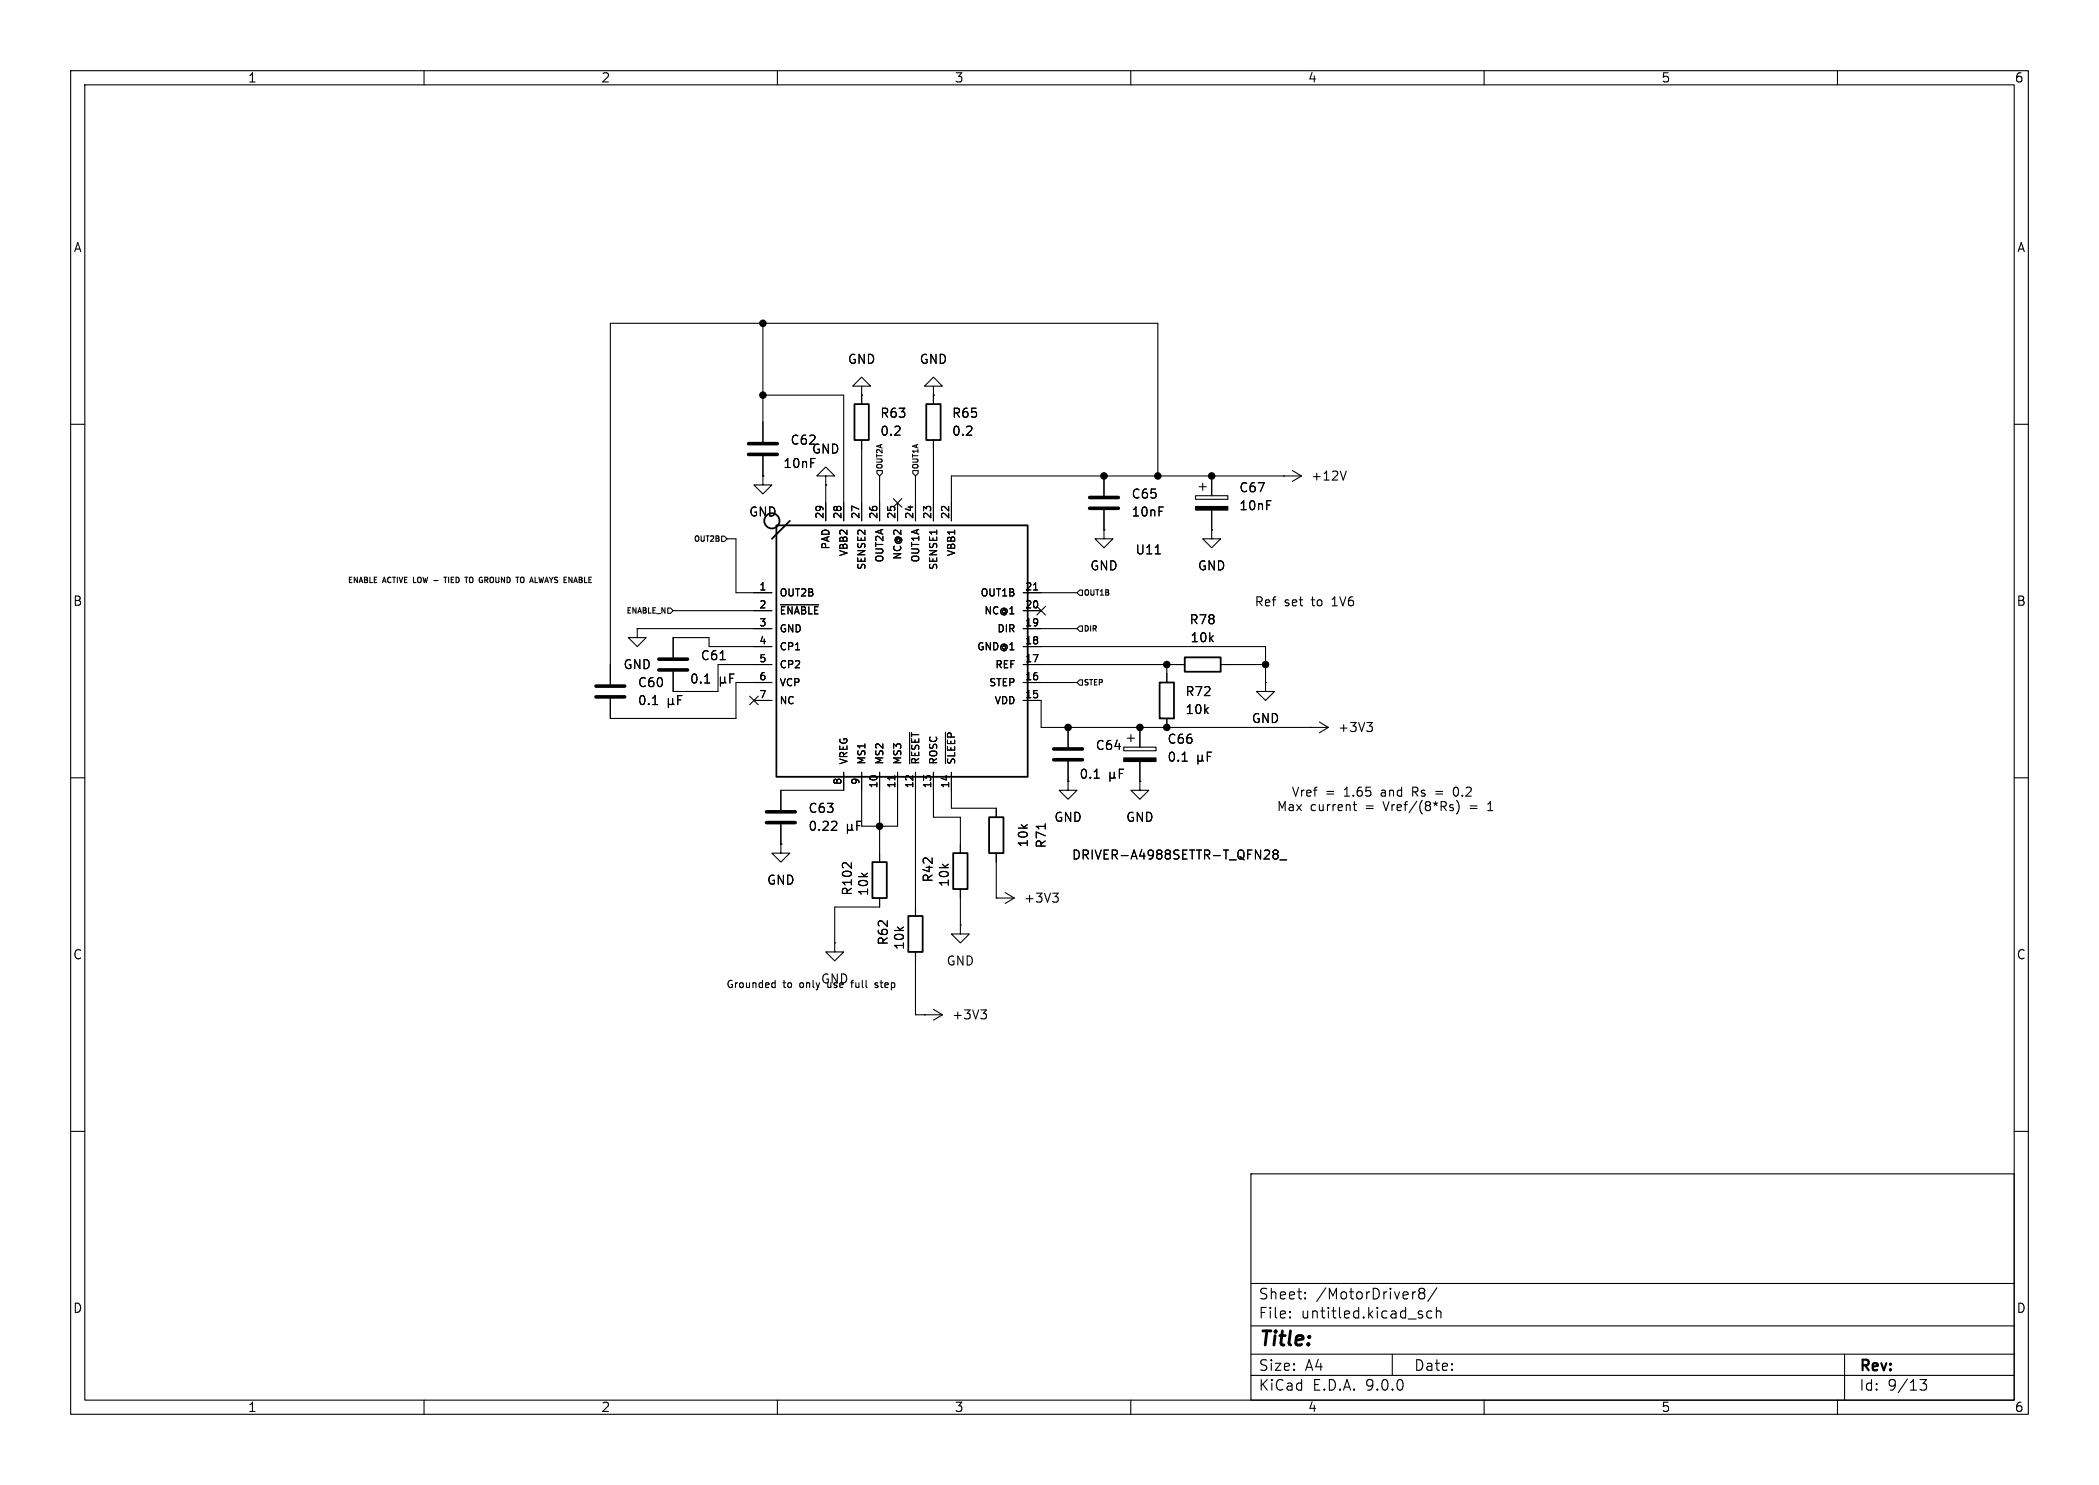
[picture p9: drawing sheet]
<svg xmlns="http://www.w3.org/2000/svg" width="297mm" height="210mm" viewBox="0 0 297 210" stroke-linecap="round" stroke-linejoin="round" font-family="sans-serif">
<g fill="none" stroke="#000" stroke-width=".15">
<path d="M10 10h277v190h-277zM12 12h273v186h-273zM60 10v2M110 10v2M160 10v2M210 10v2M260 10v2M107.9 55.9h11.5v17.8M107.9 45.7v16.8M121.9 54.6h1.3l-1.3-1.3-1.3 1.3h1.3v1.3M121.9 55.9h.1M121.9 55.9v1.3"/>
<path d="M132.1 54.6h1.2l-1.2-1.3-1.3 1.3h1.3v1.3M132.1 55.9h.1M132.1 55.9v1.3M10 60h2M102.1 75.8h.4l.4 .4-.4 .4h-.4zM102.9 76.2h1.2v7.6h5.1M107.9 67.3v1.3h1.3l-1.3 1.3-1.2-1.3h1.2M107.9 67.3h.1M107.9 64.5v2.8M116.8 67.3h1.3l-1.3-1.3-1.2 1.3h1.2v1.3M116.8 68.6h.1M116.8 68.6v5.1"/>
<path d="M121.9 62.2v11.5M124.1 66.5h.7v.4l-.3 .4-.4-.4zM124.5 67.3v6.4M126.4 70.5l1.2 1.2M127 71.1v2.6M127.6 70.5l-1.2 1.2M129.2 66.5h.7v.4l-.4 .4-.3-.4zM129.5 67.3v6.4M132.1 62.2v11.5M156.2 74.9v1.3h1.3l-1.3 1.3-1.3-1.3h1.3M156.2 74.9h.1M156.2 67.3v2.8"/>
<path d="M156.2 72.1v2.8M163.5 78.3h.7M163.8 67.3v-21.6h-77.4v51.1M169.2 70.1h4.5v.5h-4.5zM169.7 68.8h1M170.2 68.3v1M171.4 74.9v1.3h1.3l-1.3 1.3-1.2-1.3h1.2M171.4 74.9h.1M171.4 67.3v2.8M171.4 72.1v2.8M181.6 67.3h.1M182.9 66.5l1.2 .8"/>
<path d="M184.1 67.3l-1.2 .8M184.1 67.3h-49.5v6.4M190.5 66.6l-.4 1.3M285 60h2M61.4 82.1h.6M62.8 81.6h.4M63 81.6v.8M66.5 82.3l.2 .1M66.7 81.6l-.2 .1M68.6 81.6h.3l.1 .2M68.8 82l.2 .4M69 81.9l-.1 .1h-.3"/>
<path d="M76.9 81.6l-.2 .8-.1-.6M90.2 88.9v1.3h1.2l-1.2 1.2-1.3-1.2h1.3M90.2 88.9h.1M90.2 88.9h19M92.3 99.6h.8M94.5 86h.4l.3 .4-.3 .3h-.4zM94.6 99.5l.2 .1h.2l.2-.1M94.6 98.8v1.3M95.2 99.5l.2 .1M95.2 98.8v.7M95.2 86.4h14M95.9 99h.4"/>
<path d="M96.5 98.4h-.6v1.2M99.7 96.6h.7M101.9 93.3h.7M101.9 96.4l.2 .2h.3l.1-.2M101.9 95.7v1.3M102.5 96.4l.2 .2M102.5 95.7v.7M103.3 95.9h.4M103.9 95.3h-.6v1.3M106.1 98.5l1.2 1.2M106.7 99.1h2.5M107.3 98.5l-1.2 1.2"/>
<path d="M109.2 94h-7.6v3.8h-6.4v-2.8M109.2 96.5h-5.1v5.1h-17.7v-2.8M109.2 91.4h-8.9v-1.2h-5.1v2.8M110.4 85.5h5.4M144.8 94h22.8M144.8 99.1h2.5v3.8h40.7M144.8 83.8h7.6M144.8 86.4h2.5M144.8 88.9h7.6M144.8 91.4h34.3v5.1M144.8 96.5h7.6M146.2 83.4h.6"/>
<path d="M146.7 85.8l1.2 1.2M147.9 85.8l-1.2 1.2M152.8 83.4h.4v.8h-.4l-.4-.4zM152.8 88.5h.4v.8h-.4l-.4-.4zM152.8 96.1h.4v.8h-.4l-.4-.4zM165.1 94v2.5M172.7 94h6.4M179.1 96.5v1.3h1.2l-1.2 1.3-1.3-1.3h1.3M179.1 96.5h.1M10 110h2M110.5 119.4v1.3h1.3l-1.3 1.2-1.3-1.2h1.3M110.5 119.4h.1"/>
<path d="M110.5 116.6v2.8M118.3 116.2l.1 .2-.1 .3-.7 .7h.8M119.4 109.2v2.6h-8.9v2.8M119.9 117.2l.2 .2h.2l.2-.2M119.9 116.6v1.2M120.5 117.2l.2 .2M120.5 116.6v.6M121.2 116.8h.5M121.8 116.1h-.6v1.3M121.9 109.2v7.6h5.1v-7.6M124.5 109.2v12.7M126.6 109.7v.6"/>
<path d="M128.7 103.6v4.4M129.5 109.2v20.3M132.1 109.2v6.4h3.8v5.1M133.8 103.6v4.4M134.6 109.2v5.1h6.4v1.3M147.9 116.5v.7M151.1 110.5v1.3h1.3l-1.3 1.2-1.2-1.2h1.2M151.1 110.5h.1M151.1 102.9v2.8M151.1 107.7v2.8M154.8 110.1h.7M157.1 109.9l.1 .2h.3l.2-.2"/>
<path d="M157.1 109.2v1.3M157.7 109.9l.1 .2M157.7 109.2v.7M158.4 109.4h.4M159 108.8h-.6v1.3M159 105.7h4.6v.5h-4.6zM159.5 104.4h1M160 103.9v1M161.3 110.5v1.3h1.3l-1.3 1.2-1.3-1.2h1.3M161.3 110.5h.1M161.3 102.9v2.8M161.3 107.7v2.8"/>
<path d="M165.1 101.6v1.3M167.3 107.6h.7M169.5 107.5l.2 .1h.2l.2-.1M169.5 106.8v1.3M170.1 107.5l.2 .1M170.1 106.8v.7M170.8 107h.5M171.4 106.4h-.6v1.2M185.4 102.9h.1M186.7 102.1l1.3 .8M188 102.9l-1.3 .7M191.5 113.8h.4"/>
<path d="M191.6 113.4v1.1l.1 .1h.2M193.4 102.2h.8l-.4 .5M193.9 102.7l.3 .2v.3l-.3 .2M203.2 111.9h.9M203.2 112.3h.9M205.3 113.8h.3M205.3 114.2l.3 .1 .1 .2-.2 .1h-.2M206.1 111.3a.69 .69 0 0 0-.3 1.2l.3 .1M206.3 113.4a1.47 1.47 0 0 1-.2 1.7M210.5 114.6h.7M210.8 113.5l-.3 .2M285 110h2"/>
<path d="M109.4 139h.3M109.7 138.6v1.1M109.7 139.6l-.3 .1M118.1 133.4v1.2h1.3l-1.3 1.3-1.3-1.3h1.3M118.1 133.4h.1M120.4 139h.4M120.8 138.6l-.3 .2M124.2 139h-.2l-.2 .1 .1 .2 .3 .1v.2h-.4M124.5 127v1.3h-6.4v5.1M129.5 134.6v8.9h3.8M135.9 130.8v1.3h1.3l-1.3 1.3-1.3-1.3h1.3M135.9 130.8h.1"/>
<path d="M135.9 125.7v5.1M141 127h.1M141 127h2.5M141 120.7v6.3M142.2 126.2l1.3 .8M143.5 127l-1.3 .8M148.9 126.3h.8l-.4 .5M149.5 126.8l.2 .2v.3l-.2 .3M180.4 120.8l-.3-.3 .3-.3h.2l.2 .3-.2 .3M180.4 120.8l-.3 .2 .1 .4 .2 .1 .3-.1 .1-.2v-.2l-.2-.2M180.4 120.8h.2M181.1 121.6h1"/>
<path d="M130.8 143.5h.1M132.1 142.7l1.2 .8M133.3 143.5l-1.2 .8M138.8 142.8h.8l-.5 .5M139.3 143.3l.3 .2v.3l-.3 .3M10 160h2M177 166h108v32h-108zM285 160h2M60 198v2M110 198v2M160 198v2M177 194.5h108"/>
<path d="M177 191.5h108M177 187.5h108M177 181.5h108M182.5 186.3h.1l-.1 .1M182.5 186.3v.1M182.5 185.5v.1M182.5 185.5h.1l-.1 .1M184.7 183.6v.1M184.7 183.6h-.1l.1 .1M184.7 182.8v.1M184.7 182.8h-.1l.1 .1M197 191.5v3"/>
<path d="M200.2 182.7h.1M201 182.8h-.1a.31 .31 0 0 1-.1-.4 .31 .31 0 0 1 .2-.2l.5 .1a.31 .31 0 0 1 .1 .3 .31 .31 0 0 1-.3 .2M201 182.8l-.3 .3 .1 .5 .2 .1 .5-.1 .1-.2-.1-.4-.2-.2M201 182.8h.3M201.2 186l.1 .1-.1 .2M202.6 185.5l-.4-.1-.3 .3v.4l.1 .2 .2 .1 .4-.1M203.2 185.5a.37 .37 0 0 1 .7 .1v.8M203.2 184.9v1.5M203.3 182.1l-1.3 2M210 198v2M260 198v2M261 191.5v6.5"/>
<path d="M271.7 195.1h.9l-.5 .6a.41 .41 0 0 1 .5 .3v.3l-.1 .2-.2 .1-.6-.1"/>
</g>
<g fill="none" stroke="#000" stroke-width=".25">
<path d="M120.9 57.2h2v5h-2zM131.1 57.2h2v5h-2zM109.9 74.3h35.5v35.6h-35.5zM111.8 73.7l-2.6 2.5M164.1 96.5h2v5.1h-2zM167.6 93h5.1v2h-5.1zM140 115.6h2v5.1h-2zM123.4 121.9h2.1v5.1h-2.1zM128.5 129.5h2.1v5.1h-2.1zM134.9 120.7h2v5h-2z"/>
<circle cx="109.2" cy="73.7" r="1.08"/>
</g>
<path d="M105.9 62.7h4.1M105.9 64.3h4.1M154.2 70.4h4M154.2 71.9h4M84.3 98.6h4.1M84.3 97h4.1M93.2 94.7h4.1M93.2 93.2h4.1M108.5 114.8h4M108.5 116.3h4M149.1 105.9h4.1M149.1 107.4h4.1" fill="none" stroke="#000" stroke-width=".51"/>
<g fill="#000" stroke="#000" stroke-width=".15">
<path d="M169.2 71.6h4.5v.5h-4.5zM159 107.2h4.6v.5h-4.6z"/>
<circle cx="107.9" cy="55.9" r=".46"/>
<circle cx="107.9" cy="45.7" r=".46"/>
<circle cx="156.2" cy="67.3" r=".46"/>
<circle cx="163.8" cy="67.3" r=".46"/>
<circle cx="171.4" cy="67.3" r=".46"/>
<circle cx="165.1" cy="94" r=".46"/>
<circle cx="179.1" cy="94" r=".46"/>
<circle cx="124.5" cy="116.8" r=".46"/>
<circle cx="151.1" cy="102.9" r=".46"/>
<circle cx="161.3" cy="102.9" r=".46"/>
<circle cx="165.1" cy="102.9" r=".46"/>
</g>
<text font-size="2.8" x="178" y="190.9">Title:</text>
<g font-size="2.1">
<text x="178" y="184">Sheet:</text>
<text x="186.2" y="184">/MotorDriver8/</text>
<text x="178" y="186.7">File:</text>
<text x="184.1" y="186.7">untitled.kicad_sch</text>
<text x="178" y="196.9">KiCad</text>
<text x="178" y="194.1">Size:</text>
<text x="184.7" y="194.1">A4</text>
<text x="185.7" y="196.9">E.D.A.</text>
<text x="193.3" y="196.9">9.0.0</text>
<text x="200" y="194.1">Date:</text>
<text x="263" y="194.3">Rev:</text>
<text x="263" y="196.9">Id:</text>
<text x="267.1" y="196.9">9/13</text>
</g>
<g font-size="1.8">
<text x="35" y="11.9">1</text>
<text x="85" y="11.9">2</text>
<text x="135" y="11.9">3</text>
<text x="185" y="11.9">4</text>
<text x="235" y="11.9">5</text>
<text x="285" y="11.9">6</text>
<text x="10.3" y="35.9">A</text>
<text x="285.3" y="35.9">A</text>
<text x="119.9" y="51.7">GND</text>
<text x="130" y="51.7">GND</text>
<text x="124.5" y="59.3">R63</text>
<text x="134.6" y="59.3">R65</text>
<text x="111.8" y="63.1">C62</text>
<text x="114.8" y="64.4">GND</text>
<text x="124.5" y="61.8">0.2</text>
<text x="134.6" y="61.8">0.2</text>
<text x="110.8" y="66.4">10nF</text>
<text x="160" y="70.7">C65</text>
<text x="175.3" y="69.8">C67</text>
<text x="185.4" y="68.2">+12V</text>
<text x="105.9" y="73.3">GND</text>
<text x="160" y="73.3">10nF</text>
<text x="175.3" y="72.4">10nF</text>
<text x="154.2" y="80.9">GND</text>
<text x="160.6" y="78.6">U11</text>
<text x="169.4" y="80.9">GND</text>
<text x="10.3" y="85.9">B</text>
<text x="168.2" y="88.5">R78</text>
<text x="177.5" y="86">Ref</text>
<text x="181.7" y="86">set</text>
<text x="185.7" y="86">to</text>
<text x="188.8" y="86">1V6</text>
<text x="285.3" y="85.9">B</text>
<text x="88.1" y="94.8">GND</text>
<text x="99.1" y="93.6">C61</text>
<text x="168.4" y="91">10k</text>
<text x="90.2" y="99.9">0.1</text>
<text x="90.2" y="97.4">C60</text>
<text x="97.5" y="96.9">0.1</text>
<text x="167.6" y="101.2">10k</text>
<text x="167.6" y="98.7">R72</text>
<text x="154.9" y="106.3">C64</text>
<text x="165.1" y="107.9">0.1</text>
<text x="165.1" y="105.4">C66</text>
<text x="177" y="102.5">GND</text>
<text x="189.2" y="103.7">+3V3</text>
<text x="152.7" y="110.3">0.1</text>
<text x="182.7" y="112.9">Vref</text>
<text x="187.5" y="112.9">=</text>
<text x="190.3" y="112.9">1.65</text>
<text x="195.7" y="112.9">and</text>
<text x="200.3" y="112.9">Rs</text>
<text x="206.5" y="112.9">0.2</text>
<text x="114.3" y="115.2">C63</text>
<text x="114.3" y="117.7">0.22</text>
<text x="145.6" y="119.9" transform="rotate(-90 145.6 119.9)">10k</text>
<text x="149.1" y="116.4">GND</text>
<text x="159.3" y="116.4">GND</text>
<text x="180.6" y="114.9">Max</text>
<text x="185.4" y="114.9">current</text>
<text x="193.3" y="114.9">=</text>
<text x="196.1" y="114.9">Vref/(8*Rs)</text>
<text x="208.4" y="114.9">=</text>
<text x="211.2" y="114.9">1</text>
<text x="108.5" y="125.3">GND</text>
<text x="132.2" y="124.9" transform="rotate(-90 132.2 124.9)">R42</text>
<text x="134.5" y="125.5" transform="rotate(-90 134.5 125.5)">10k</text>
<text x="148.2" y="120.1" transform="rotate(-90 148.2 120.1)">R71</text>
<text x="151.6" y="121.8">DRIVER-A4988SETTR-T_QFN28_</text>
<text x="120.8" y="126.8" transform="rotate(-90 120.8 126.8)">R102</text>
<text x="123" y="126.8" transform="rotate(-90 123 126.8)">10k</text>
<text x="144.8" y="127.9">+3V3</text>
<text x="10.3" y="135.9">C</text>
<text x="125.8" y="133.8" transform="rotate(-90 125.8 133.8)">R62</text>
<text x="128.1" y="134.4" transform="rotate(-90 128.1 134.4)">10k</text>
<text x="133.9" y="136.8">GND</text>
<text x="285.3" y="135.9">C</text>
<text x="116.1" y="139.3">GND</text>
<text x="134.6" y="144.4">+3V3</text>
<text x="10.3" y="185.9">D</text>
<text x="285.3" y="185.9">D</text>
<text x="35" y="199.9">1</text>
<text x="85" y="199.9">2</text>
<text x="135" y="199.9">3</text>
<text x="185" y="199.9">4</text>
<text x="235" y="199.9">5</text>
<text x="285" y="199.9">6</text>
</g>
<g font-size="1.4">
<text x="116.6" y="73.5" transform="rotate(-90 116.6 73.5)">29</text>
<text x="117.6" y="77.8" transform="rotate(-90 117.6 77.8)">PAD</text>
<text x="119.1" y="73.5" transform="rotate(-90 119.1 73.5)">28</text>
<text x="121.7" y="73.5" transform="rotate(-90 121.7 73.5)">27</text>
<text x="124.2" y="73.5" transform="rotate(-90 124.2 73.5)">26</text>
<text x="126.7" y="73.5" transform="rotate(-90 126.7 73.5)">25</text>
<text x="129.3" y="73.5" transform="rotate(-90 129.3 73.5)">24</text>
<text x="131.8" y="73.5" transform="rotate(-90 131.8 73.5)">23</text>
<text x="134.4" y="73.5" transform="rotate(-90 134.4 73.5)">22</text>
<text x="107.3" y="83.6">1</text>
<text x="120.1" y="78.8" transform="rotate(-90 120.1 78.8)">VBB2</text>
<text x="122.7" y="80.7" transform="rotate(-90 122.7 80.7)">SENSE2</text>
<text x="125.2" y="79.7" transform="rotate(-90 125.2 79.7)">OUT2A</text>
<text x="127.7" y="79.3" transform="rotate(-90 127.7 79.3)">NC@2</text>
<text x="130.3" y="79.7" transform="rotate(-90 130.3 79.7)">OUT1A</text>
<text x="132.8" y="80.7" transform="rotate(-90 132.8 80.7)">SENSE1</text>
<text x="135.4" y="78.8" transform="rotate(-90 135.4 78.8)">VBB1</text>
<text x="145" y="83.6">21</text>
<text x="107.3" y="86.1">2</text>
<text x="107.3" y="88.6">3</text>
<text x="110.2" y="84.6">OUT2B</text>
<text x="110.2" y="87.1">~{ENABLE}</text>
<text x="110.2" y="89.6">GND</text>
<text x="138.6" y="84.6">OUT1B</text>
<text x="139.2" y="87.1">NC@1</text>
<text x="141" y="89.6">DIR</text>
<text x="145" y="86.1">20</text>
<text x="145" y="88.6">19</text>
<text x="107.3" y="91.2">4</text>
<text x="107.3" y="93.7">5</text>
<text x="110.2" y="92.2">CP1</text>
<text x="110.2" y="94.7">CP2</text>
<text x="138.1" y="92.2">GND@1</text>
<text x="140.7" y="94.7">REF</text>
<text x="145" y="91.2">18</text>
<text x="145" y="93.7">17</text>
<text x="107.3" y="96.3">6</text>
<text x="107.3" y="98.8">7</text>
<text x="110.2" y="97.3">VCP</text>
<text x="110.2" y="99.8">NC</text>
<text x="139.8" y="97.3">STEP</text>
<text x="140.6" y="99.8">VDD</text>
<text x="145" y="96.3">16</text>
<text x="145" y="98.8">15</text>
<text x="119.1" y="111.1" transform="rotate(-90 119.1 111.1)">8</text>
<text x="120.1" y="108.2" transform="rotate(-90 120.1 108.2)">VREG</text>
<text x="121.7" y="111.1" transform="rotate(-90 121.7 111.1)">9</text>
<text x="122.7" y="108.2" transform="rotate(-90 122.7 108.2)">MS1</text>
<text x="124.2" y="111.6" transform="rotate(-90 124.2 111.6)">10</text>
<text x="125.2" y="108.2" transform="rotate(-90 125.2 108.2)">MS2</text>
<text x="126.7" y="111.6" transform="rotate(-90 126.7 111.6)">11</text>
<text x="127.7" y="108.2" transform="rotate(-90 127.7 108.2)">MS3</text>
<text x="129.3" y="111.6" transform="rotate(-90 129.3 111.6)">12</text>
<text x="130.3" y="108.2" transform="rotate(-90 130.3 108.2)">~{RESET}</text>
<text x="131.8" y="111.6" transform="rotate(-90 131.8 111.6)">13</text>
<text x="132.8" y="108.2" transform="rotate(-90 132.8 108.2)">ROSC</text>
<text x="134.4" y="111.6" transform="rotate(-90 134.4 111.6)">14</text>
<text x="135.4" y="108.2" transform="rotate(-90 135.4 108.2)">~{SLEEP}</text>
<text x="102.7" y="139.9">Grounded</text>
<text x="110.8" y="139.9">to</text>
<text x="113.4" y="139.9">only</text>
<text x="117.5" y="139.9">use</text>
<text x="121.2" y="139.9">full</text>
<text x="124.8" y="139.9">step</text>
</g>
<g font-size="1.1">
<text x="125.1" y="66.4" transform="rotate(-90 125.1 66.4)">OUT2A</text>
<text x="130.1" y="66.4" transform="rotate(-90 130.1 66.4)">OUT1A</text>
<text x="98" y="76.8">OUT2B</text>
<text x="49.1" y="82.7">ENABLE</text>
<text x="54.2" y="82.7">ACTIVE</text>
<text x="58.8" y="82.7">LOW</text>
<text x="63.8" y="82.7">TIED</text>
<text x="67.1" y="82.7">TO</text>
<text x="69.3" y="82.7">GROUND</text>
<text x="74.9" y="82.7">TO</text>
<text x="77.2" y="82.7">ALWAYS ENABLE</text>
<text x="88.5" y="87">ENABLE_N</text>
<text x="153.3" y="84.4">OUT1B</text>
<text x="153.3" y="89.5">DIR</text>
<text x="153.3" y="97.1">STEP</text>
</g>
</svg>
